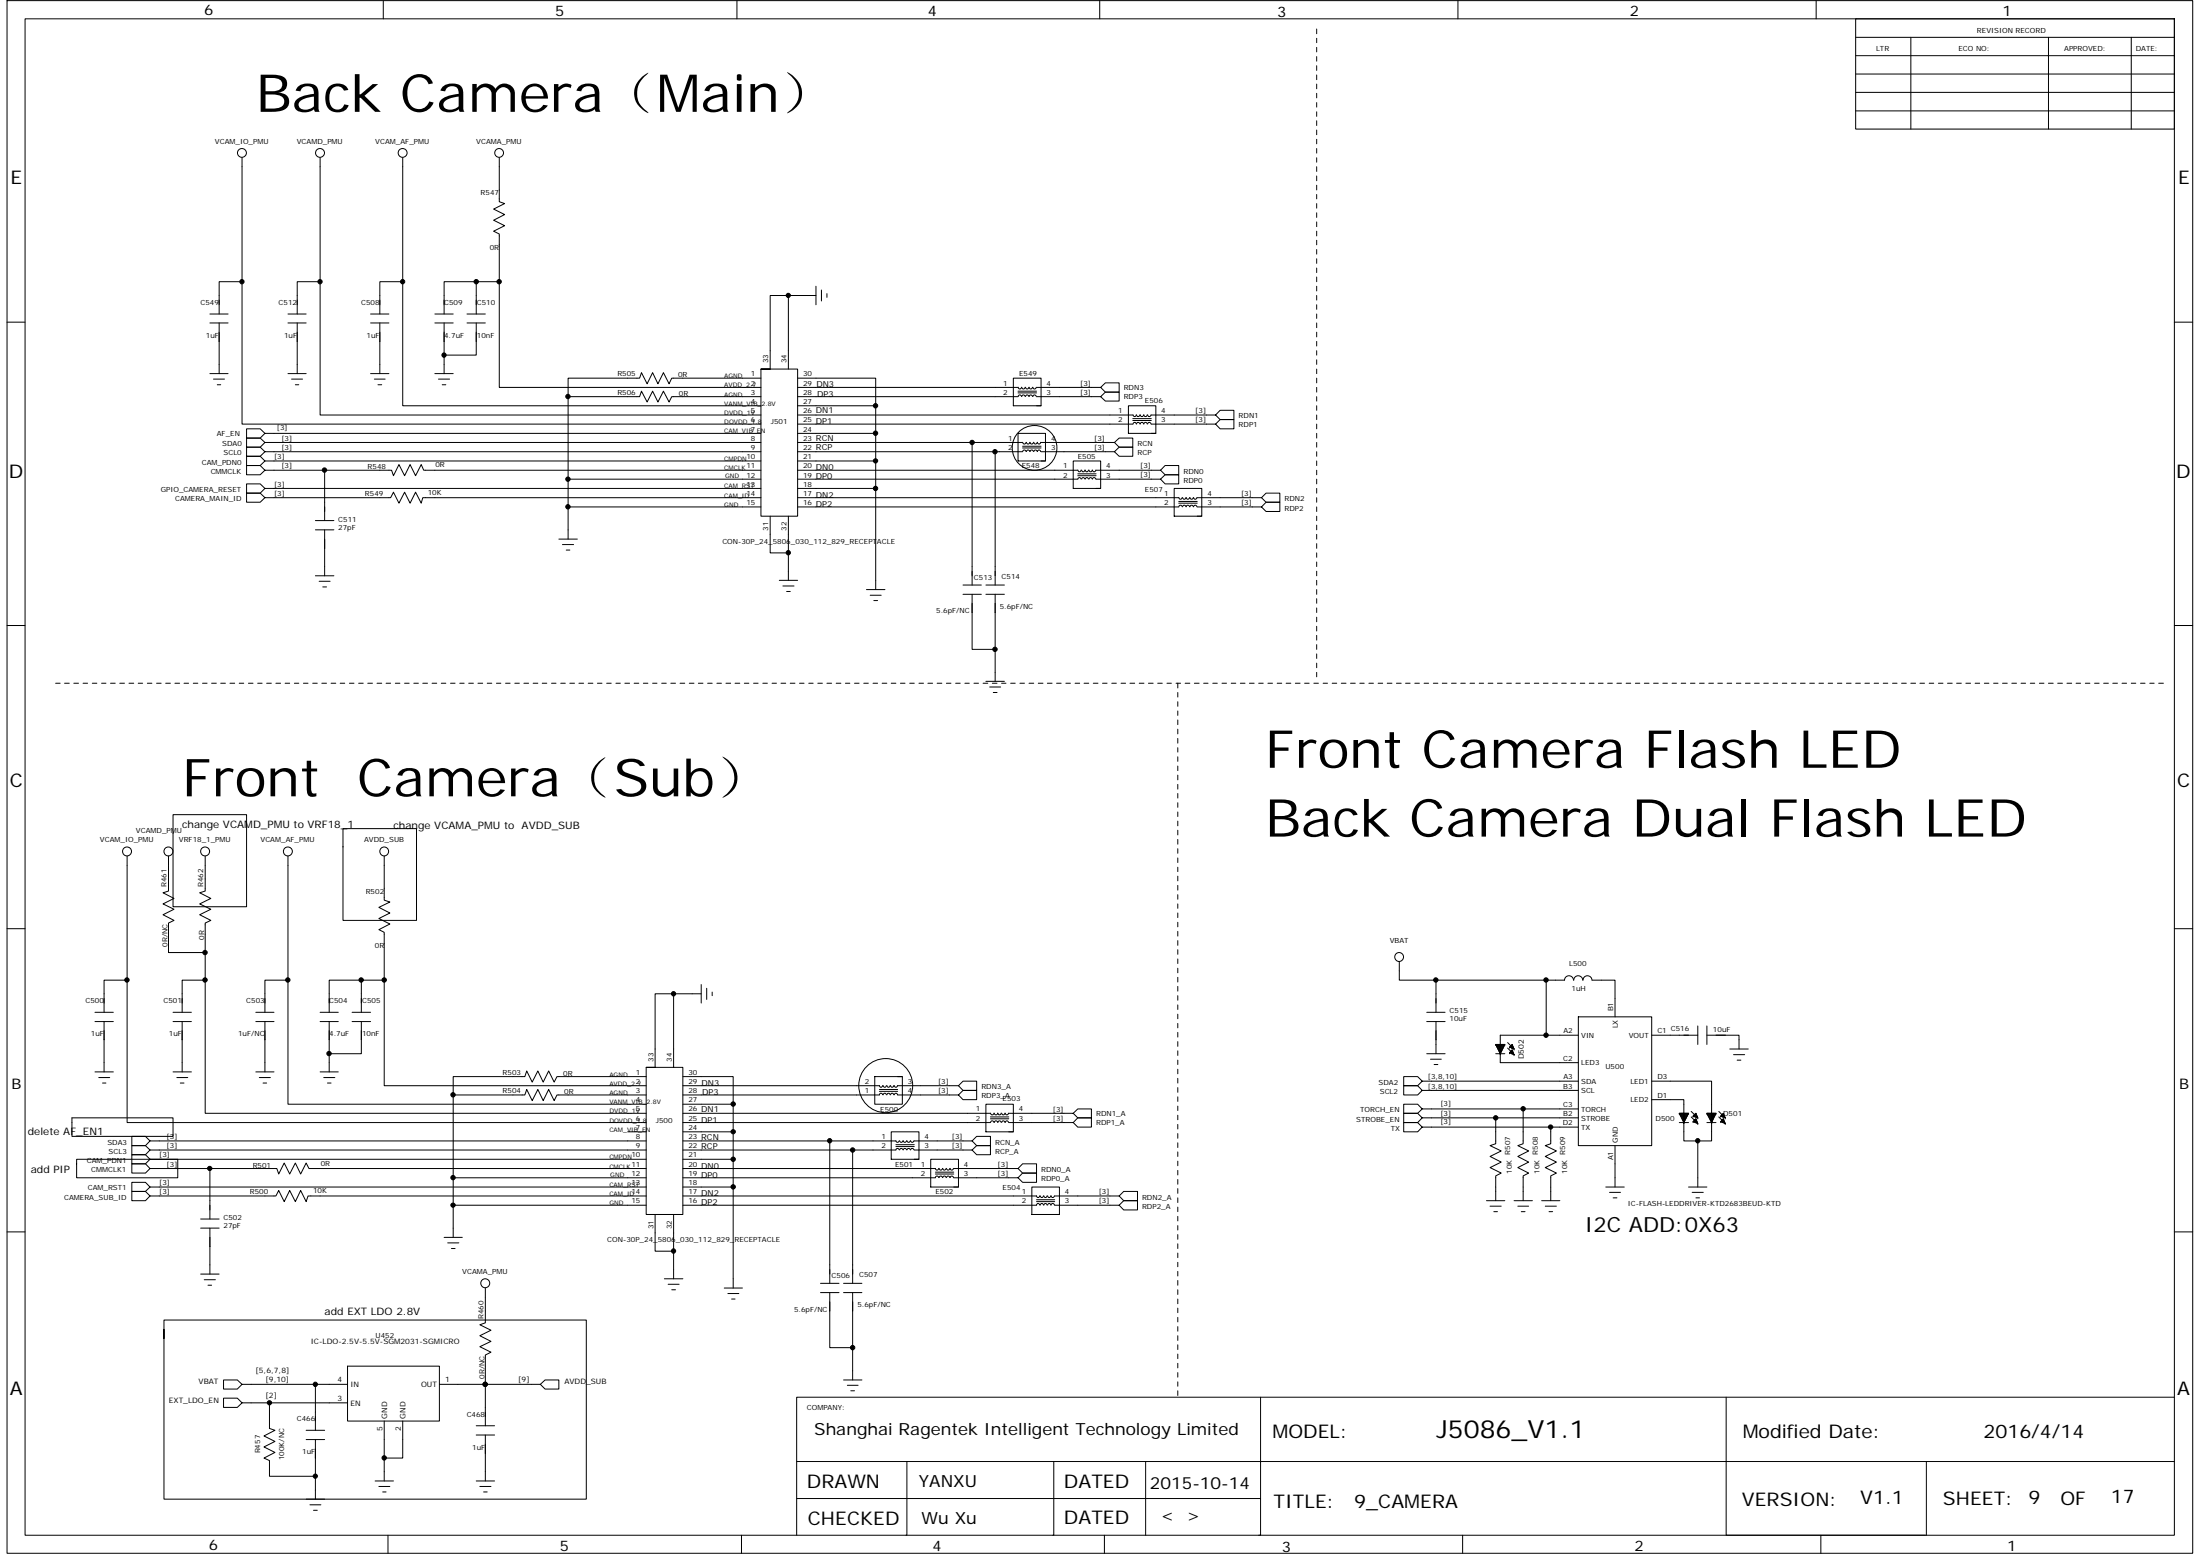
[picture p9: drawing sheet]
<svg xmlns="http://www.w3.org/2000/svg" width="297mm" height="210mm" viewBox="0 0 297 210" stroke-linecap="round" stroke-linejoin="round" font-family="sans-serif">
<g fill="none" stroke="#000" stroke-width=".14">
<path d="M.9 .1h295.2v209.5h-295.2zM3.4 2.5h290.2v204.7h-290.2zM51.7 .1v2.4M99.5 .1v2.4M148.5 .1v2.4M177.8 3.9v.7M177.8 5.2v.6M177.8 6.4v.6M177.8 7.6v.7M177.8 8.9v.6M177.8 10.1v.7M177.8 11.3v.7"/>
<path d="M177.8 12.6v.6M177.8 13.8v.7M177.8 15.1v.6M177.8 16.3v.6M177.8 17.5v.7M177.8 18.8v.6M196.8 .1v2.4M245.2 .1v2.4M250.5 2.5h43.1v14.9h-43.1zM250.5 12.5h43.1M250.5 15h43.1M250.5 10h43.1"/>
<path d="M250.5 7.5h43.1M250.5 5h43.1M258 5v12.4M276.6 5v12.4M287.8 5v12.4M32.7 21.3v16.7M43.2 21.3v16.7M54.4 38h-3.1v4.4M54.4 38v16.8h48.3M54.4 21.3v16.7M64.3 38h3.1M67.4 38v14.3h35.3"/>
<path d="M67.4 21.3v5.9l.7 .3-1.4 .7 1.4 .8-1.4 .7 1.4 .8-1.4 .7 .7 .4v6.4M106.4 39.9h-2.4v9.9h-1.3v19.9h5v-19.9h-5M106.4 39.9v9.9M106.4 39.9h3.8M110.2 38.6v2.5M110.9 39.1v1.5M111.7 39.6v.5M177.8 20v.7M177.8 21.3v.6M177.8 22.5v.6M177.8 23.7v.7M177.8 25v.6"/>
<path d="M177.8 26.2v.6M177.8 27.5v.6M177.8 28.7v.6M177.8 30v.6M177.8 31.2v.6M177.8 32.4v.6M177.8 33.7v.6M177.8 34.9v.6M177.8 36.2v.6M177.8 37.4v.6M177.8 38.6v.7M177.8 39.9v.6"/>
<path d="M.9 43.5h2.5M28.3 42.4h2.5M28.3 43.6h2.5M28.3 50.4h2.5M28.8 51.2h1.5M29.3 51.9h.5M29.6 42.4v-4.4h3.1v19.2h70M29.6 43.6v6.8M38.9 42.4h2.4M38.9 43.6h2.4M38.9 50.4h2.4M39.4 51.2h1.4"/>
<path d="M39.9 51.9h.4M40.1 42.4v-4.4h3.1v18h59.5M40.1 43.6v6.8M50 42.4h2.5M50 43.6h2.5M50 50.4h2.5M50.5 51.2h1.5M51 51.9h.5M51.3 43.6v6.8M58.7 42.4h2.5M58.7 43.6h2.5M58.7 50.4h2.5"/>
<path d="M59.2 51.2h1.5M59.7 51.9h.5M60 42.4v-4.4h4.3v4.4M60 43.6v6.8M63.1 42.4h2.4M63.1 43.6h2.4M64.3 43.6v4.3h-4.3M102.7 51h-12l-.4 .8-.7-1.5-.8 1.5-.7-1.5-.7 1.5-.8-1.5-.2 .7h-9.7v2.5M102.7 53.5h-12l-.4 .8-.7-1.5-.8 1.5-.7-1.5-.7 1.5-.8-1.5-.2 .7h-9.7v11.2M102.7 59.7h-66.9l-.7 .6h-1.8v-1.2h1.8l.7 .6M102.7 58.5h-66.9l-.7 .6h-1.8v-1.2h1.8l.7 .6M107.7 51h10.5v3.8"/>
<path d="M107.7 54.8h10.5v3.7M107.7 56h45.2M107.7 57.2h45.2M107.7 58.5h10.5M107.7 52.3h29.8M107.7 53.5h29.8M107.7 59.7h30.4M118.2 58.5v3.7h-10.5M131.3 59.7v19.3M136.8 51h3.8v3.8h-3.8zM137.5 53h2.5M137.5 52.8h2.5"/>
<path d="M137.5 58.5h3.7v3.7h-3.7zM137.5 52.3l.2 .2 .2-.2M137.5 53.5l.2-.2 .2 .2M138 52.3l.2 .2 .2-.2M138 53.5l.2-.2 .2 .2M138.1 59.7v.2h.2h.2v-.2M138.5 52.3l.2 .2 .2-.2M138.5 53.5l.2-.2 .2 .2M138.6 59.7l.1 .2h.1h.2v-.2M139 52.3l.2 .2 .2-.2M139 53.5l.2-.2 .2 .2M139.1 59.7v.2h.2h.2v-.2"/>
<path d="M139.5 52.3l.2 .2 .2-.2M139.5 53.5l.2-.2 .2 .2M139.6 59.7v.2h.2h.2v-.2M140 52.3h8.6l.6-.6h1.9v1.2h-1.9l-.6-.6M140 53.5h8.6l.6-.6h1.9v1.2h-1.9l-.6-.6M140 54.8h.6M140.1 59.7v.2h.2l.2-.2M140.6 59.7h9.9l.6 .6h1.8v-1.2h-1.8l-.6 .6M152.4 54.8h3.7v3.7h-3.7zM152.9 56.7h2.5M152.9 56.5h2.5M153 56l.2 .2 .2-.2"/>
<path d="M153 57.2l.2-.2 .2 .2M153.5 56l.2 .2 .2-.2M153.5 57.2l.2-.2 .2 .2M154 56l.2 .2 .2-.2M154 57.2l.2-.2 .2 .2M154.4 56l.3 .2 .2-.2M154.4 57.2l.3-.2 .2 .2M155 56l.2 .2 .2-.2M155 57.2l.2-.2 .2 .2M155.4 56h8.7l.6-.6h1.9v1.2h-1.9l-.6-.6M155.4 57.2h8.7l.6-.6h1.9v1.3h-1.9l-.6-.7M155.4 58.5h.7"/>
<path d="M177.8 41.1v.6M177.8 42.4v.6M177.8 43.6v.6M177.8 44.8v.7M177.8 46.1v.6M177.8 47.3v.6M177.8 48.6v.6M177.8 49.8v.6M177.8 51v.7M177.8 52.3v.6M177.8 53.5v.6M177.8 54.8v.6"/>
<path d="M177.8 56v.6M177.8 57.2v.7M177.8 58.5v.6M177.8 59.7v.6M293.6 43.5h2.5M35.8 63.5l-.7-.7h-1.8v1.3h1.8l.7-.6h8M42.6 70.3h2.5M42.6 71.5h2.5M42.6 77.7h2.5M43.1 78.4h1.5M43.6 79.2h.5M43.8 71.5v6.2"/>
<path d="M75.5 72.7h2.5M75.9 73.5h1.5M76.5 74.2h.4M76.7 64.7v3.7M102.7 63.5h-45.5l-.3-.8-.8 1.5-.7-1.5-.8 1.5-.7-1.5-.8 1.5-.2-.7h-9.1v6.8M102.7 67.2h-45.6l-.2 .7-.8-1.5-.7 1.5-.8-1.5-.7 1.5-.8-1.5-.4 .8h-16.9l-.7 .6h-1.8v-1.3h1.8l.7 .7M102.7 65.9h-66.9l-.7 .6h-1.8v-1.2h1.8l.7 .6M102.7 62.2h-66.9l-.7 .6h-1.8v-1.2h1.8l.7 .6M102.7 61h-66.9l-.7 .6h-1.8v-1.3h1.8l.7 .7M102.7 68.4h-26v4.3M102.7 64.7h-26M104 69.7v4.9h2.4"/>
<path d="M105.2 78.3h2.5M105.7 79.1h1.5M106.2 79.8h.5M106.4 69.7v4.9M106.4 74.6v3.7M107.7 67.2h51.4M107.7 68.4h51.4M107.7 63.5h37.8M107.7 64.7h37.8M107.7 65.9h10.5M107.7 61h30.4M117 79.6h2.5"/>
<path d="M118.2 62.2v17.4M130 79h2.5M133.1 79h2.5M134.4 61v18M138.1 60.5h2.5M138.1 60.2h2.5M138.1 60.9l.2-.2 .2 .2M138.6 60.9l.2-.2 .2 .2M139.1 60.9l.2-.2 .2 .2M139.6 60.9l.2-.2 .2 .2M140.1 60.9l.2-.2 .2 .2M140.6 61h9.9l.6 .6h1.8v-1.3h-1.8l-.6 .7"/>
<path d="M140.6 62.2h.6M144.9 62.2h3.7v3.7h-3.7zM145.5 64.2h2.5M145.5 63.9h2.5M145.5 63.4l.3 .3 .2-.3M145.5 64.6l.3-.1 .2 .1M146 63.4l.3 .3 .2-.3M146 64.6l.3-.1 .2 .1M146.5 63.4l.2 .3 .3-.3M146.5 64.6l.2-.1 .3 .1M147 63.4l.3 .3 .2-.3M147 64.6l.3-.1 .2 .1"/>
<path d="M147.5 63.4l.2 .3 .3-.3M147.5 64.6l.2-.1 .3 .1M148 63.5h8.7l.6 .6h1.8v-1.3h-1.8l-.6 .7M148 64.7h8.7l.6 .6h1.8v-1.2h-1.8l-.6 .6M148 65.9h.6M158.5 65.9h3.8v3.8h-3.8zM159.1 67.9h2.5M159.1 67.7h2.5M159.2 67.1l.2 .3 .2-.3M159.2 68.4l.2-.2 .2 .2M159.7 67.1l.2 .3 .2-.3M159.7 68.4l.2-.2 .2 .2"/>
<path d="M160.2 67.1l.2 .3 .2-.3M160.2 68.4l.2-.2 .2 .2M160.7 67.1l.2 .3 .2-.3M160.7 68.4l.2-.2 .2 .2M161.2 67.1l.2 .3 .2-.3M161.2 68.4l.2-.2 .2 .2M161.6 67.2h8.7l.6 .6h1.9v-1.3h-1.9l-.6 .7M161.6 68.4h8.7l.6 .6h1.9v-1.2h-1.9l-.6 .6M161.6 69.7h.7M177.8 61v.6M177.8 62.2v.6M177.8 63.5v.6"/>
<path d="M177.8 64.7v.6M177.8 65.9v.6M177.8 67.2v.6M177.8 68.4v.6M177.8 69.7v.6M177.8 70.9v.6M177.8 72.1v.6M177.8 73.4v.6M177.8 74.6v.6M177.8 75.8v.7M177.8 77.1v.6M177.8 78.3v.7"/>
<path d="M177.8 79.6v.6M.9 84.4h2.5M7.5 92.2h.6M8.7 92.2h.7M10 92.2h.6M11.2 92.2h.6M12.5 92.2h.6M13.7 92.2h.6M14.9 92.2h.7M16.2 92.2h.6M17.4 92.2h.7M18.7 92.2h.6"/>
<path d="M19.9 92.2h.6M21.1 92.2h.7M22.4 92.2h.6M23.6 92.2h.7M24.8 92.2h.7M26.1 92.2h.6M27.3 92.2h.7M28.6 92.2h.6M29.8 92.2h.6M31 92.2h.7M32.3 92.2h.6M33.5 92.2h.7"/>
<path d="M34.8 92.2h.6M36 92.2h.6M37.3 92.2h.6M38.5 92.2h.6M39.7 92.2h.6M41 92.2h.6M42.2 92.2h.6M43.5 92.2h.6M44.7 92.2h.6M45.9 92.2h.6M47.2 92.2h.6M48.4 92.2h.6"/>
<path d="M49.7 92.2h.6M50.9 92.2h.6M52.1 92.2h.6M53.4 92.2h.6M54.6 92.2h.6M55.9 92.2h.6M57.1 92.2h.6M58.3 92.2h.7M59.6 92.2h.6M60.8 92.2h.6M62.1 92.2h.6M63.3 92.2h.6"/>
<path d="M64.5 92.2h.7M65.8 92.2h.6M67 92.2h.6M68.3 92.2h.6M69.5 92.2h.6M70.7 92.2h.7M72 92.2h.6M73.2 92.2h.6M74.5 92.2h.6M75.7 92.2h.6M76.9 92.2h.7M78.2 92.2h.6"/>
<path d="M79.4 92.2h.6M80.7 92.2h.6M81.9 92.2h.6M83.2 92.2h.6M84.4 92.2h.6M85.6 92.2h.7M86.9 92.2h.6M88.1 92.2h.6M89.3 92.2h.7M90.6 92.2h.6M91.8 92.2h.7M93.1 92.2h.6"/>
<path d="M94.3 92.2h.6M95.5 92.2h.7M96.8 92.2h.6M98 92.2h.7M99.2 92.2h.7M100.5 92.2h.6M101.7 92.2h.7M103 92.2h.6M104.2 92.2h.6M105.4 92.2h.7M106.7 92.2h.6M107.9 92.2h.7"/>
<path d="M109.2 92.2h.6M110.4 92.2h.6M111.7 92.2h.6M112.9 92.2h.6M114.1 92.2h.6M115.4 92.2h.6M116.6 92.2h.6M117.5 80.3h1.5M117.9 92.2h.6M118 81h.5M119.1 92.2h.6M120.3 92.2h.7"/>
<path d="M121.6 92.2h.6M122.8 92.2h.6M124.1 92.2h.6M125.3 92.2h.6M126.5 92.2h.7M127.8 92.2h.6M129 92.2h.6M130 80.2h2.5M130.3 92.2h.6M131.3 80.2v7.4h3.1M131.5 92.2h.6M132.7 92.2h.7"/>
<path d="M133.1 80.2h2.5M133.1 91.9h2.5M133.6 92.7h1.5M134 92.2h.6M134.1 93.5h.5M134.4 80.2v11.7M135.2 92.2h.6M136.5 92.2h.6M137.7 92.2h.6M138.9 92.2h.7M140.2 92.2h.6M141.4 92.2h.6"/>
<path d="M142.7 92.2h.6M143.9 92.2h.6M145.2 92.2h.6M146.4 92.2h.6M147.6 92.2h.6M148.9 92.2h.6M150.1 92.2h.6M151.4 92.2h.6M152.6 92.2h.6M153.8 92.2h.7M155.1 92.2h.6M156.3 92.2h.6"/>
<path d="M157.6 92.2h.6M158.8 92.2h.6M159 92.2v.6M159 93.5v.6M159 94.7v.6M159 95.9v.6M159 97.2v.6M159 98.4v.6M159 99.7v.6M160 92.2h.7M161.3 92.2h.6M162.5 92.2h.6"/>
<path d="M163.7 92.2h.7M165 92.2h.6M166.2 92.2h.7M167.5 92.2h.6M168.7 92.2h.6M169.9 92.2h.7M171.2 92.2h.6M172.4 92.2h.7M173.6 92.2h.7M174.9 92.2h.6M176.1 92.2h.7M177.4 92.2h.6"/>
<path d="M177.8 80.8v.6M177.8 82v.7M177.8 83.3v.6M177.8 84.5v.7M177.8 85.7v.7M177.8 87v.6M177.8 88.2v.7M177.8 89.5v.6M177.8 90.7v.6M178.6 92.2h.6M179.9 92.2h.6M181.1 92.2h.6"/>
<path d="M182.3 92.2h.7M183.6 92.2h.6M184.8 92.2h.6M186.1 92.2h.6M187.3 92.2h.6M188.5 92.2h.7M189.8 92.2h.6M191 92.2h.6M192.3 92.2h.6M193.5 92.2h.6M194.7 92.2h.7M196 92.2h.6"/>
<path d="M197.2 92.2h.6M198.5 92.2h.6M199.7 92.2h.6M200.9 92.2h.7M202.2 92.2h.6M203.4 92.2h.7M204.7 92.2h.6M205.9 92.2h.6M207.2 92.2h.6M208.4 92.2h.6M209.6 92.2h.7M210.9 92.2h.6"/>
<path d="M212.1 92.2h.6M213.4 92.2h.6M214.6 92.2h.6M215.8 92.2h.6M217.1 92.2h.6M218.3 92.2h.6M219.6 92.2h.6M220.8 92.2h.6M222 92.2h.6M223.3 92.2h.6M224.5 92.2h.6M225.8 92.2h.6"/>
<path d="M227 92.2h.6M228.2 92.2h.7M229.5 92.2h.6M230.7 92.2h.6M231.9 92.2h.7M233.2 92.2h.6M234.4 92.2h.7M235.7 92.2h.6M236.9 92.2h.6M238.1 92.2h.7M239.4 92.2h.6M240.6 92.2h.7"/>
<path d="M241.9 92.2h.6M243.1 92.2h.6M244.3 92.2h.7M245.6 92.2h.6M246.8 92.2h.6M248.1 92.2h.6M249.3 92.2h.6M250.5 92.2h.7M251.8 92.2h.6M253 92.2h.6M254.3 92.2h.6M255.5 92.2h.6"/>
<path d="M256.7 92.2h.7M258 92.2h.6M259.2 92.2h.6M260.5 92.2h.6M261.7 92.2h.6M263 92.2h.6M264.2 92.2h.6M265.4 92.2h.7M266.7 92.2h.6M267.9 92.2h.6M269.2 92.2h.6M270.4 92.2h.6"/>
<path d="M271.6 92.2h.7M272.9 92.2h.6M274.1 92.2h.6M275.4 92.2h.6M276.6 92.2h.6M277.8 92.2h.7M279.1 92.2h.6M280.3 92.2h.6M281.6 92.2h.6M282.8 92.2h.6M284 92.2h.7M285.3 92.2h.6"/>
<path d="M286.5 92.2h.6M287.8 92.2h.6M289 92.2h.6M290.3 92.2h.5M291.5 92.2h.6M293.6 84.4h2.5M17.2 115.5v16.8M22.8 115.5v4.7l-.8 .3 1.5 .7-1.5 .8 1.5 .7-1.5 .7 1.5 .8-.7 .4v3.9h4.9v-3.9l.8-.4-1.5-.8 1.5-.7-1.5-.7 1.5-.8-1.5-.7 .7-.3v-4.7M23.4 109.9h9.9v12.5h-9.9zM38.9 115.5v16.8M46.3 111.8h9.9v12.4h-9.9zM51.9 115.5v6l.7 .2-1.4 .7 1.4 .8-1.4 .8 1.4 .7-1.4 .8 .7 .3v6.5"/>
<path d="M159 100.9v.6M159 102.1v.6M159 103.4v.6M159 104.6v.6M159 105.9v.6M159 107.1v.6M159 108.3v.6M159 109.6v.6M159 110.8v.6M159 112v.7M159 113.3v.6M159 114.5v.6"/>
<path d="M159 115.8v.6M159 117v.6M159 118.2v.7M159 119.5v.6M.9 125.3h2.5M12.8 136.6h2.5M12.8 137.9h2.5M14.1 136.6v-4.3h3.1v19.2h70M14.1 137.9v6.8M23.4 136.6h2.4M23.4 137.9h2.4M24.6 137.9v6.8"/>
<path d="M27.7 132.3h-3.1v4.3M27.7 132.3v17.9h59.5M27.7 128.5v3.8M34.5 136.6h2.5M34.5 137.9h2.5M35.8 137.9v6.8M38.9 132.3h-3.1v4.3M38.9 132.3v16.7h48.3M43.2 136.6h2.5M43.2 137.9h2.5M44.4 137.9v6.8M47.5 136.6h2.5"/>
<path d="M47.5 137.9h2.5M48.8 132.3h3.1M48.8 132.3v4.3M48.8 137.9v4.3h-4.4M48.8 132.3h-4.4v4.3M51.9 132.3v14.2h35.3M90.9 134.1h-2.4v9.9h-1.3v19.9h5v-19.9h-5M90.9 134.1v9.9M90.9 134.1h3.8M94.7 132.9v2.5M95.4 133.4v1.5M96.2 133.9v.5"/>
<path d="M159 120.7v.6M159 122v.6M159 123.2v.6M159 124.5v.6M159 125.7v.6M159 126.9v.7M159 128.2v.6M159 129.4v.6M159 130.7v.6M159 131.9v.6M159 133.1v.7M159 134.4v.6"/>
<path d="M159 135.6v.6M159 136.9v.6M159 138.1v.6M159 139.3v.7M188.9 129.8v2.5h5M192.6 136.6h2.5M192.6 137.9h2.5M193.9 137.9v4.3M208.8 132.3v7.4M208.8 132.3h-14.9v4.3M208.8 132.3h2.4a.6 .6 0 0 1 .6-.6 .6 .6 0 0 1 .6 .6M212.5 132.3a.6 .6 0 0 1 .6-.6 .6 .6 0 0 1 .6 .6"/>
<path d="M213.1 139.7h-10.5v3.7h10.5M213.1 137.2h9.9v17.4h-9.9zM213.7 132.3a.6 .6 0 0 1 .6-.6 .6 .6 0 0 1 .6 .6M215 132.3h3.1v4.9M223 139.7h6.2M229.2 138.5v2.4M230.5 139.7h4.3v1.9M230.5 138.5v2.4M293.6 125.3h2.5M9.7 150.9h13.7v2.5h-13.7zM10.3 156.4h13.7v2.5h-13.7zM12.8 144.7h2.5"/>
<path d="M13.3 145.4h1.5M13.8 146.2h.5M20.3 154l-.7-.6h-1.8v1.2h1.8l.7-.6h66.9M20.3 155.2l-.7-.6h-1.8v1.2h1.8l.7-.6h66.9M20.3 156.4l-.7-.6h-1.8v1.3h1.8l.7-.7h66.9M23.4 144.7h2.4M23.9 145.4h1.5M24.3 146.2h.5M28.3 157.7h-8l-.7 .6h-1.8v-1.2h1.8l.7 .6M34.5 144.7h2.5M35 145.4h1.5M35.5 146.2h.5"/>
<path d="M43.2 144.7h2.5M43.7 145.4h1.5M44.2 146.2h.5M61.2 158.9h26M61.2 158.9v3.7M84.7 152.7h2.5M87.2 157.7h-45.5l-.4-.7-.7 1.4-.7-1.4-.8 1.4-.7-1.4-.8 1.4-.2-.7h-9.1v6.8M87.2 145.3h-12l-.4 .7-.7-1.5-.8 1.5-.7-1.5-.7 1.5-.8-1.5-.2 .8h-9.7v2.5M87.2 147.8h-12l-.4 .7-.7-1.5-.8 1.5-.7-1.5-.7 1.5-.8-1.5-.2 .8h-9.7v11.1M92.2 145.3h6.8v3.7M92.2 149h6.8v3.7M92.2 147.8h26.5"/>
<path d="M92.2 146.5h26.5M99 152.7h-6.8M99 156.4v17.4M99 152.7v3.7h-6.8M112 154v19.2M115.1 155.2v18M118.1 145.3h3.7v3.7h-3.7zM118.7 146.5l.3 .2 .2-.2M118.7 147h2.5M118.7 147.3h2.5M118.7 147.7l.3-.2 .2 .2M119.2 146.5l.3 .2 .2-.2"/>
<path d="M119.2 147.7l.3-.2 .2 .2M119.8 146.5l.2 .2 .2-.2M119.8 147.7l.2-.2 .2 .2M120.2 146.5l.3 .2 .2-.2M120.2 147.7l.3-.2 .2 .2M120.3 152.7h3.8v3.7h-3.8zM120.8 146.5l.2 .2 .2-.2M120.8 147.7l.2-.2 .2 .2M121 155.2h-28.8M121 154.7h2.4M121 154.5h2.4M121 155.2l.2-.2 .2 .2"/>
<path d="M121.2 146.5h8.2l.6-.6h1.9v1.3h-1.9l-.6-.7M121.2 147.8h8.2l.6-.6h1.9v1.2h-1.9l-.6-.6M121.2 145.3h.6M121.4 153.9l-.2 .3-.2-.3-28.8 .1M121.5 153.9l.2 .3 .2-.3M121.5 155.2l.2-.2 .2 .2M122 153.9l.2 .3 .2-.3M122 155.2l.2-.2 .2 .2M122.5 153.9l.2 .3 .2-.3M122.5 155.2l.2-.2 .2 .2M123 153.9l.2 .3 .2-.3M123 155.2l.2-.2 .2 .2"/>
<path d="M123.4 154h7.9l.6 .6h1.8v-1.2h-1.8l-.6 .6M123.4 155.2h7.9l.6 .6h1.8v-1.2h-1.8l-.6 .6M123.4 156.4h.7M125.7 156.4h3.7v3.8h-3.7zM126.3 157.7l.2 .2 .2-.2M126.3 158.4h2.5M126.3 158.2h2.5M126.3 157.7h-34.1M126.3 158.9h-34.1M126.3 158.9l.2-.2 .2 .2M126.8 157.7l.2 .2 .3-.2M126.8 158.9l.2-.2 .3 .2"/>
<path d="M127.3 157.7l.2 .2 .2-.2M127.3 158.9l.2-.2 .2 .2M127.8 157.7l.2 .2 .2-.2M127.8 158.9l.2-.2 .2 .2M128.3 157.7l.2 .2 .2-.2M128.3 158.9l.2-.2 .2 .2M128.8 157.7h8.7l.6 .6h1.9v-1.2h-1.9l-.6 .6M128.8 158.9h8.7l.6 .7h1.9v-1.3h-1.9l-.6 .6M133.1 149h3.7v3.7h-3.7zM133.7 151.5h-41.5M133.7 151h2.5M133.7 150.7h2.5"/>
<path d="M133.7 150.2h-41.5M133.7 150.2l.1 .2 .2 .1 .1-.1 .1-.2M133.7 151.5l.3-.2 .2 .2M134.3 150.2v.2l.2 .1 .1-.1 .1-.2M134.3 151.5l.2-.2 .2 .2M134.7 150.2l.1 .2 .2 .1 .2-.3M134.7 151.5l.3-.2 .2 .2M135.3 150.2v.2l.2 .1 .2-.3M135.3 151.5l.2-.2 .2 .2M135.7 150.2l.1 .2 .2 .1 .2-.3M135.7 151.5l.3-.2 .2 .2M136.2 150.2h8.7l.6-.6h1.9v1.3h-1.9l-.6-.7"/>
<path d="M136.2 151.5h8.7l.6-.6h1.9v1.2h-1.9l-.6-.6M136.2 152.7h.6M159 140.6v.6M159 141.8v.6M159 143.1v.6M159 144.3v.6M159 145.5v.7M159 146.8v.6M159 148v.6M159 149.3v.6M159 150.5v.6M159 151.7v.7"/>
<path d="M159 153v.6M159 154.2v.7M159 155.4v.7M159 156.7v.6M159 157.9v.7M159 159.2v.6M192 150.9l-.6-.7h-1.9v1.3h1.9l.6-.6h9.9v3.4l-.7 .3 1.5 .7-1.5 .8 1.5 .7-1.5 .8 1.5 .7-.8 .4v3.3M192 149.6l-.6-.6h-1.9v1.2h1.9l.6-.6h13.7v4.7l-.8 .3 1.5 .7-1.5 .8 1.5 .7-1.5 .8 1.5 .7-.7 .4v3.3M192.6 142.2h2.5M193.1 142.9h1.5M193.6 143.7h.5M201.9 150.9h11.2"/>
<path d="M201.9 142.2h1.3M201.9 140.9h.7v1.3zM201.9 140.9h.1M201.9 140.9h1.3M202 141.1h1.1M202.1 140.9v.3h.9v-.3M202.1 141.3h.9M202.2 140.9v.5h.7v-.5M202.2 141.6h.7M202.3 140.9v.8h.5v-.8M202.4 141.8h.4M202.4 140.9v1h.3v-1"/>
<path d="M202.5 142.1h.1M202.6 142.2h.1M202.6 140.9v1.3l.6-1.3h-.6v1.3M203.2 140.9h.1M203.6 140.7l.8 .9-.2-.7-.4 .4 .6 .3M203.6 141.4l.8 .9-.2-.6-.4 .4 .6 .2M203.8 141.3h.1M203.8 141.3h.5M203.8 142.1h.1M203.8 142.1h.5M204.1 142.2h.3M204.2 140.9v.6"/>
<path d="M204.2 140.9h.1M204.2 141.7v.5M204.2 141.7h.1M204.2 141.1h-.1v.3h.3M204.2 141.8h-.1v.4M204.3 141.2h-.4v.2M204.3 141.9h-.4v.2M204.3 141.3v.2M204.3 142v.3M204.4 141.6h.1M204.4 142.3h.1M205.7 149.6h7.4"/>
<path d="M209.4 152.1v2.2l-.8 .3 1.5 .7-1.5 .8 1.5 .7-1.5 .8 1.5 .7-.7 .4v3.3M213.1 145.9h-21.1l-.6 .6h-1.9v-1.2h1.9l.6 .6M213.1 147.2h-21.1l-.6 .6h-1.9v-1.3h1.9l.6 .7M213.1 152.1h-21.1l-.6 .6h-1.9v-1.2h1.9l.6 .6M218.1 154.6v5.6M223 145.9h8.1v8.1h-3.8v-5.6h-4.3M226.7 151.5h1.3M226.7 150.2h.6v1.3zM226.7 150.2h.1M226.7 150.2h1.3M226.8 150.4h1.1M226.9 150.2v.3h1v-.3"/>
<path d="M226.9 150.6h.9M227 150.2v.5h.7v-.5M227.1 150.9h.6M227.1 150.2v.8h.5v-.8M227.2 151.1h.4M227.2 150.2v1h.3v-1M227.3 151.4h.1M227.3 151.5h.1M227.3 150.2v1.3l.7-1.3h-.7v1.3M228 150.2h.1M228.3 150l.9 .9-.2-.7-.4 .4 .6 .3M228.3 150.7l.9 .9-.2-.6-.4 .4 .6 .2"/>
<path d="M228.6 150.6h.1M228.6 150.6h.5M228.6 151.4h.1M228.6 151.4h.5M228.7 150.5v.2M228.7 150.5h.4M228.9 150.3v.4h.3M228.9 150.4h.1M228.9 151.1v.4M228.9 151.1h.1M228.9 151.5h.3M229 150.2v.5"/>
<path d="M229 150.2h.1M229 151v.5M229 151h.1M229.1 151.2h-.4v.2M229.1 150.6v.2M229.1 151.3v.3M229.2 150.9h.1M229.2 151.6h.1M229.2 154v6.2M230.5 151.5h1.2M230.5 150.2h.6v1.3zM230.5 150.2h.1"/>
<path d="M230.5 150.2h1.2M230.5 150.4h1.1M230.6 150.2v.3h1v-.3M230.6 150.6h.9M230.7 150.2v.5h.7v-.5M230.8 150.9h.6M230.8 150.2v.8h.5v-.8M230.9 151.1h.4M231 150.2v1h.2v-1M231 151.4h.2M231.1 151.5h.1M231.1 150.2v1.3l.6-1.3h-.6v1.3"/>
<path d="M231.7 150.2h.1M232.1 150l.8 .9-.2-.7-.4 .4 .6 .3M232.1 150.7l.8 .9-.2-.6-.4 .4 .6 .2M232.3 150.6h.1M232.3 150.6h.5M232.3 151.4h.1M232.3 151.4h.5M232.4 150.5v.2M232.4 150.5h.4M232.6 150.3v.4h.3M232.6 150.4h.1M232.6 151.1v.4"/>
<path d="M232.6 151.1h.1M232.6 151.5h.3M232.7 150.2v.5M232.7 150.2h.1M232.7 151v.5M232.7 151h.1M232.8 151.2h-.4v.2M232.8 150.6v.2M232.8 151.3v.3M232.9 150.9h.1M232.9 151.6h.1M233.5 141.6h2.5"/>
<path d="M234.1 142.3h1.5M234.5 143.1h.6M.9 166.2h2.5M20.3 160.2l-.7-.6h-1.8v1.2h1.8l.7-.6h66.9M20.3 161.4l-.7-.6h-1.8v1.2h1.8l.7-.6h17l.3-.7 .8 1.5 .7-1.5 .8 1.5 .7-1.5 .7 1.5 .3-.8h45.6M22.1 179.4v22.9h57.1v-24.2h-57.1v2.5M27.1 164.5h2.5M27.1 165.7h2.5M27.1 171.9h2.5M27.6 172.7h1.5M28.1 173.4h.5M28.3 165.7v6.2"/>
<path d="M60 167h2.4M60.4 167.7h1.6M61 168.5h.4M65.5 173.8v4.7l-.7 .3 1.5 .7-1.5 .8 1.5 .7-1.5 .7 1.5 .8-.8 .4v9.5M87.2 162.6h-26v4.4M88.5 163.9v4.9h2.4M89.7 172.6h2.5M90.2 173.3h1.5M90.7 174.1h.5M90.9 163.9v8.7M97.8 173.8h2.4M98.3 174.6h1.5"/>
<path d="M98.8 175.3h.4M99 160.2h-6.8M110.8 173.2h2.5M110.8 174.4h2.5M112 174.4v7.5h3.1M113.9 173.2h2.5M113.9 174.4h2.5M115.1 174.4v11.8M128.8 160.2h.6M139.3 160.2h3.7v3.7h-3.7zM140 162.2h2.4M140 161.9h2.4"/>
<path d="M140.4 161.4l-.2 .2-.2-.2h-47.8M140.4 162.6l-.2-.2-.2 .2h-47.8M140.5 161.4l.2 .2 .2-.2M140.5 162.6l.2-.2 .2 .2M140.9 161.4l.3 .2 .2-.2M140.9 162.6l.3-.2 .2 .2M141.5 161.4l.2 .2 .2-.2M141.5 162.6l.2-.2 .2 .2M141.9 161.4l.2 .2 .3-.2M141.9 162.6l.2-.2 .3 .2M142.4 161.4h8.7l.6 .6h1.9v-1.2h-1.9l-.6 .6M142.4 162.6h8.7l.6 .7h1.9v-1.3h-1.9l-.6 .6"/>
<path d="M142.4 163.9h.6M159 160.4v.6M159 161.6v.7M159 162.9v.6M159 164.1v.7M159 165.4v.6M159 166.6v.6M159 167.9v.6M159 169.1v.6M159 170.3v.6M159 171.6v.6M159 172.8v.6"/>
<path d="M159 174.1v.6M159 175.3v.6M159 176.5v.6M159 177.8v.6M159 179v.6M200.7 162h2.5M201.2 162.8h1.5M201.7 163.5h.5M204.4 162h2.5M204.9 162.8h1.5M205.4 163.5h.5M208.1 162h2.5"/>
<path d="M208.6 162.8h1.5M209.1 163.5h.5M216.8 160.2h2.5M217.3 160.9h1.5M217.8 161.6h.5M228 160.2h2.5M228.5 160.9h1.5M229 161.6h.5M293.6 166.2h2.5M32.7 186.8l-.7-.6h-1.8v1.3h1.8l.7-.7h14.2M32.7 189.3l-.7-.6h-1.8v1.2h1.8l.7-.6h14.2M36.4 189.3v3.5l.7 .2-1.5 .8 1.5 .7-1.5 .8 1.5 .7-1.5 .8 .8 .3v2.1h6.2"/>
<path d="M41.3 193h2.5M41.3 194.3h2.5M42.6 194.3v8M42.6 186.8v6.2M46.9 184.4h12.4v7.4h-12.4zM50.6 199.9h2.5M51.9 191.8v5h2.5v-5M51.9 196.8v3.1M64.3 192.4h2.5M64.3 193.7h2.5M64.3 199.9h2.5M65.5 193.7v6.2"/>
<path d="M65.5 186.8h.1M73 186.8l.6-.6h1.9v1.3h-1.9l-.6-.7h-13.7M107.6 197.2h186M113.9 186.2h2.5M114.4 186.9h1.5M114.9 187.7h.5M122.4 197.2v10h-.1M142.3 197.2v10h-.1M154.7 197.2v10M159 180.3v.6M159 181.5v.6M159 182.7v.6"/>
<path d="M159 184v.6M159 185.2v.6M159 186.5v.6M159 187.7v.6M170.2 188.6v18.6h-.3M233.1 188.6v18.6h26.9M260.1 197.2v10M293.6 188.6h-186v18.6M41.3 202.3h2.5M41.8 203.1h1.5M42.3 203.8h.5M51.2 200.6h1.4"/>
<path d="M51.7 201.3h.4M52.4 207.2v2.4M64.8 200.6h1.5M65.3 201.3h.5M100.1 207.2v2.4M107.6 202.2h62.6M149.1 207.2v2.4M197.5 207.2v2.4M245.8 207.2v2.4"/>
<circle cx="32.7" cy="20.6" r=".6"/>
<circle cx="43.2" cy="20.6" r=".6"/>
<circle cx="54.4" cy="20.6" r=".6"/>
<circle cx="67.4" cy="20.6" r=".59"/>
<circle cx="139.7" cy="60.4" r="3"/>
<circle cx="17.1" cy="114.9" r=".61"/>
<circle cx="22.7" cy="114.9" r=".61"/>
<circle cx="27.7" cy="114.9" r=".61"/>
<circle cx="38.9" cy="114.9" r=".61"/>
<circle cx="51.9" cy="114.9" r=".6"/>
<circle cx="188.9" cy="129.1" r=".6"/>
<circle cx="119.6" cy="146.5" r="3.6"/>
<circle cx="65.5" cy="173.2" r=".61"/>
</g>
<g fill="#000" stroke="#000" stroke-width=".14">
<circle cx="32.7" cy="38" r=".29"/>
<circle cx="43.2" cy="38" r=".29"/>
<circle cx="54.4" cy="38" r=".29"/>
<circle cx="64.3" cy="38" r=".3"/>
<circle cx="67.4" cy="38" r=".3"/>
<circle cx="106.4" cy="39.9" r=".29"/>
<circle cx="59.9" cy="47.9" r=".29"/>
<circle cx="76.7" cy="53.5" r=".3"/>
<circle cx="118.2" cy="54.8" r=".3"/>
<circle cx="118.2" cy="58.5" r=".3"/>
<circle cx="131.3" cy="59.7" r=".3"/>
<circle cx="43.8" cy="63.4" r=".3"/>
<circle cx="76.7" cy="64.7" r=".3"/>
<circle cx="76.7" cy="68.4" r=".3"/>
<circle cx="106.4" cy="74.6" r=".29"/>
<circle cx="118.2" cy="65.9" r=".3"/>
<circle cx="118.2" cy="62.2" r=".29"/>
<circle cx="134.3" cy="61" r=".3"/>
<circle cx="134.3" cy="87.6" r=".3"/>
<circle cx="17.1" cy="132.2" r=".3"/>
<circle cx="27.7" cy="132.2" r=".3"/>
<circle cx="27.7" cy="128.5" r=".3"/>
<circle cx="38.9" cy="132.2" r=".3"/>
<circle cx="48.8" cy="132.2" r=".3"/>
<circle cx="51.9" cy="132.2" r=".3"/>
<circle cx="90.9" cy="134.1" r=".29"/>
<circle cx="193.9" cy="132.2" r=".3"/>
<circle cx="208.7" cy="132.2" r=".3"/>
<circle cx="208.7" cy="139.7" r=".3"/>
<circle cx="28.3" cy="157.7" r=".29"/>
<circle cx="44.4" cy="142.2" r=".3"/>
<circle cx="61.2" cy="147.7" r=".3"/>
<circle cx="61.2" cy="158.9" r=".3"/>
<circle cx="99" cy="156.4" r=".3"/>
<circle cx="99" cy="149" r=".3"/>
<circle cx="99" cy="152.7" r=".29"/>
<circle cx="112" cy="153.9" r=".29"/>
<circle cx="115.1" cy="155.2" r=".3"/>
<circle cx="201.9" cy="150.9" r=".3"/>
<circle cx="205.7" cy="149.6" r=".3"/>
<circle cx="209.4" cy="152.1" r=".29"/>
<circle cx="229.2" cy="153.9" r=".29"/>
<circle cx="61.2" cy="162.6" r=".29"/>
<circle cx="90.9" cy="168.8" r=".29"/>
<circle cx="99" cy="160.2" r=".3"/>
<circle cx="36.4" cy="189.3" r=".29"/>
<circle cx="42.6" cy="186.8" r=".29"/>
<circle cx="42.6" cy="199.2" r=".29"/>
<circle cx="51.9" cy="196.7" r=".3"/>
<circle cx="65.5" cy="186.8" r=".3"/>
<circle cx="115.1" cy="181.9" r=".3"/>
</g>
<g font-size="7.1">
<text x="34.5" y="15.1">Back Camera（Main）</text>
<text x="24.6" y="107.5">Front</text>
<text x="48.2" y="107.5">Camera（Sub）</text>
<text x="170.8" y="103.6">Front Camera Flash LED</text>
<text x="170.8" y="112.9">Back Camera Dual Flash LED</text>
</g>
<text font-size="3.4" x="193.9" y="194.1">J5086_V1.1</text>
<text font-size="2.8" x="214" y="166.2">I2C ADD:0X63</text>
<g font-size="2.5">
<text x="1.4" y="24.9">E</text>
<text x="294.1" y="24.9">E</text>
<text x="1.2" y="64.5">D</text>
<text x="293.8" y="64.5">D</text>
<text x="1.3" y="106.2">C</text>
<text x="294" y="106.2">C</text>
<text x="1.3" y="188.3">A</text>
<text x="294" y="188.3">A</text>
<text x="171.8" y="194">MODEL:</text>
<text x="235.3" y="194">Modified Date:</text>
<text x="267.8" y="194">2016/4/14</text>
<text x="108.9" y="200.9">DRAWN</text>
<text x="143.7" y="200.9">DATED</text>
<text x="171.9" y="203.6">TITLE:</text>
<text x="182.9" y="203.6">9_CAMERA</text>
<text x="235.2" y="203.2">VERSION:</text>
<text x="251.2" y="202.9">V1.1</text>
<text x="262.3" y="203.1">SHEET:</text>
<text x="273.9" y="202.9">9</text>
<text x="278.2" y="203.1">OF</text>
<text x="285" y="202.8">17</text>
<text x="109.1" y="205.8">CHECKED</text>
<text x="143.7" y="205.7">DATED</text>
</g>
<g font-size="2.3">
<text x="109.9" y="193.6">Shanghai Ragentek Intelligent Technology Limited</text>
<text x="124.1" y="200.7">YANXU</text>
<text x="155.2" y="200.9">2015-10-14</text>
<text x="124.4" y="205.7">Wu Xu</text>
<text x="156.7" y="205.3">&lt;</text>
<text x="160.2" y="205.3">&gt;</text>
</g>
<g font-size="2">
<text x="27.6" y="2.1">6</text>
<text x="74.9" y="2.2">5</text>
<text x="125.3" y="2.2">4</text>
<text x="172.4" y="2.3">3</text>
<text x="220" y="2.2">2</text>
<text x="270.4" y="2.2">1</text>
<text x="1.6" y="146.9">B</text>
<text x="294.2" y="146.9">B</text>
<text x="28.2" y="209.1">6</text>
<text x="75.6" y="209.3">5</text>
<text x="125.9" y="209.3">4</text>
<text x="173.1" y="209.4">3</text>
<text x="220.7" y="209.3">2</text>
<text x="271" y="209.3">1</text>
</g>
<g font-size="1.4">
<text x="24.6" y="111.7">change VCAMD_PMU to VRF18_1</text>
<text x="53.1" y="111.9">change VCAMA_PMU to</text>
<text x="70.4" y="111.9">AVDD_SUB</text>
<text x="3.8" y="153.2">delete AF_EN1</text>
<text x="4.1" y="158.3">add PIP</text>
<text x="43.8" y="177.5">add EXT LDO 2.8V</text>
</g>
<g font-size="1.1">
<text x="110.2" y="52.3">DN3</text>
<text x="110.3" y="53.5">DP3</text>
<text x="110.2" y="57.2">DP1</text>
<text x="110.2" y="55.8">DN1</text>
<text x="110.2" y="59.5">RCN</text>
<text x="110.2" y="60.8">RCP</text>
<text x="110.2" y="64.7">DP0</text>
<text x="110.2" y="63.5">DN0</text>
<text x="110.2" y="68.4">DP2</text>
<text x="110.2" y="67.2">DN2</text>
<text x="94.7" y="146.5">DN3</text>
<text x="94.8" y="147.8">DP3</text>
<text x="94.7" y="151.5">DP1</text>
<text x="94.7" y="150.1">DN1</text>
<text x="94.7" y="153.8">RCN</text>
<text x="94.7" y="155">RCP</text>
<text x="94.7" y="161.4">DN2</text>
<text x="94.7" y="158.9">DP0</text>
<text x="94.7" y="157.7">DN0</text>
<text x="94.7" y="162.6">DP2</text>
</g>
<g font-size="1">
<text x="266.9" y="4.4">REVISION RECORD</text>
<text x="253.3" y="6.9">LTR</text>
<text x="264.4" y="6.9">ECO NO:</text>
<text x="278.7" y="6.9">APPROVED:</text>
<text x="288.4" y="6.9">DATE:</text>
<text x="29" y="19.4">VCAM_IO_PMU</text>
<text x="40.1" y="19.4">VCAMD_PMU</text>
<text x="50.7" y="19.4">VCAM_AF_PMU</text>
<text x="64.3" y="19.4">VCAMA_PMU</text>
<text x="64.9" y="26.4">R547</text>
<text x="66.1" y="33.7">0R</text>
<text x="27.1" y="41.1">C549</text>
<text x="37.6" y="41.1">C512</text>
<text x="48.8" y="41.1">C508</text>
<text x="60" y="41.1">C509</text>
<text x="64.4" y="41.1">C510</text>
<text x="27.8" y="45.6">1uF</text>
<text x="38.4" y="45.6">1uF</text>
<text x="49.5" y="45.6">1uF</text>
<text x="60" y="45.6">4.7uF</text>
<text x="64.4" y="45.6">10nF</text>
<text x="83.4" y="50.8">R505</text>
<text x="83.4" y="53.3">R506</text>
<text x="91.5" y="50.9">0R</text>
<text x="91.7" y="53.4">0R</text>
<text x="101.4" y="50.8">1</text>
<text x="101.4" y="52">2</text>
<text x="101.4" y="53.3">3</text>
<text x="103.7" y="49" transform="rotate(-90 103.7 49)">33</text>
<text x="106.2" y="49" transform="rotate(-90 106.2 49)">34</text>
<text x="108.4" y="53.3">28</text>
<text x="108.4" y="52">29</text>
<text x="108.4" y="50.8">30</text>
<text x="135.5" y="52">1</text>
<text x="135.5" y="53.3">2</text>
<text x="137.6" y="50.8">E549</text>
<text x="141.3" y="52">4</text>
<text x="141.3" y="53.3">3</text>
<text x="145.9" y="52">[3]</text>
<text x="145.9" y="53.3">[3]</text>
<text x="151.7" y="52.7">RDN3</text>
<text x="151.7" y="53.9">RDP3</text>
<text x="29.3" y="58.9">AF_EN</text>
<text x="37.4" y="58">[3]</text>
<text x="38" y="59.5">[3]</text>
<text x="101.4" y="54.5">4</text>
<text x="101.4" y="55.8">5</text>
<text x="101.4" y="57">6</text>
<text x="101.4" y="58.3">7</text>
<text x="101.4" y="59.5">8</text>
<text x="104.1" y="57.2">J501</text>
<text x="108.4" y="59.5">23</text>
<text x="108.4" y="58.3">24</text>
<text x="108.4" y="57">25</text>
<text x="108.4" y="55.8">26</text>
<text x="108.4" y="54.5">27</text>
<text x="136.1" y="59.5">1</text>
<text x="141.9" y="59.5">4</text>
<text x="147.7" y="59.5">[3]</text>
<text x="151" y="55.8">1</text>
<text x="151" y="57">2</text>
<text x="154.6" y="54.4">E506</text>
<text x="156.8" y="55.8">4</text>
<text x="156.8" y="57">3</text>
<text x="161.4" y="55.8">[3]</text>
<text x="161.4" y="57">[3]</text>
<text x="167.2" y="56.4">RDN1</text>
<text x="167.2" y="57.6">RDP1</text>
<text x="27.2" y="62.7">CAM_PDN0</text>
<text x="28.4" y="63.9">CMMCLK</text>
<text x="30" y="60.2">SDA0</text>
<text x="30.2" y="61.4">SCL0</text>
<text x="37" y="65.7">[3]</text>
<text x="37" y="62">[3]</text>
<text x="38" y="63.2">[3]</text>
<text x="38" y="60.7">[3]</text>
<text x="49.6" y="63.3">R548</text>
<text x="58.8" y="63.1">0R</text>
<text x="100.8" y="62">10</text>
<text x="100.8" y="63.2">11</text>
<text x="100.8" y="64.5">12</text>
<text x="100.8" y="65.7">13</text>
<text x="101.4" y="60.7">9</text>
<text x="108.4" y="65.7">18</text>
<text x="108.4" y="64.5">19</text>
<text x="108.4" y="63.2">20</text>
<text x="108.4" y="62">21</text>
<text x="108.4" y="60.7">22</text>
<text x="136.1" y="60.7">2</text>
<text x="138" y="63.2">E548</text>
<text x="141.9" y="60.7">3</text>
<text x="143.5" y="63.2">1</text>
<text x="143.5" y="64.5">2</text>
<text x="145.5" y="62">E505</text>
<text x="147.7" y="60.7">[3]</text>
<text x="149.4" y="63.2">4</text>
<text x="149.4" y="64.5">3</text>
<text x="153.6" y="60.2">RCN</text>
<text x="153.6" y="61.4">RCP</text>
<text x="153.9" y="63.2">[3]</text>
<text x="153.9" y="64.4">[3]</text>
<text x="159.8" y="63.9">RDN0</text>
<text x="159.8" y="65.2">RDP0</text>
<text x="21.7" y="66.4">GPIO_CAMERA_RESET</text>
<text x="23.6" y="67.7">CAMERA_MAIN_ID</text>
<text x="37" y="66.9">[3]</text>
<text x="45.7" y="70.4">C511</text>
<text x="45.7" y="71.5">27pF</text>
<text x="49.3" y="66.9">R549</text>
<text x="57.8" y="66.8">10K</text>
<text x="100.8" y="66.9">14</text>
<text x="100.8" y="68.2">15</text>
<text x="103.7" y="71.6" transform="rotate(-90 103.7 71.6)">31</text>
<text x="106.2" y="71.6" transform="rotate(-90 106.2 71.6)">32</text>
<text x="108.4" y="66.9">17</text>
<text x="108.4" y="68.2">16</text>
<text x="154.6" y="66.4">E507</text>
<text x="157.2" y="66.9">1</text>
<text x="157.2" y="68.2">2</text>
<text x="163" y="66.9">4</text>
<text x="163" y="68.2">3</text>
<text x="167.6" y="66.9">[3]</text>
<text x="167.6" y="68.2">[3]</text>
<text x="173.4" y="67.7">RDN2</text>
<text x="173.4" y="68.9">RDP2</text>
<text x="97.5" y="73.4">CON-30P_24_5806_030_112_829_RECEPTACLE</text>
<text x="126.4" y="82.8">5.6pF/NC</text>
<text x="131.5" y="78.2">C513</text>
<text x="135" y="82.1">5.6pF/NC</text>
<text x="135.2" y="78.1">C514</text>
<text x="13.5" y="113.7">VCAM_IO_PMU</text>
<text x="18.3" y="112.4">VCAMD_PMU</text>
<text x="24.1" y="113.7">VRF18_1_PMU</text>
<text x="35.2" y="113.7">VCAM_AF_PMU</text>
<text x="49.1" y="113.7">AVDD_SUB</text>
<text x="22.5" y="119.7" transform="rotate(-90 22.5 119.7)">R461</text>
<text x="27.4" y="119.7" transform="rotate(-90 27.4 119.7)">R462</text>
<text x="49.4" y="120.6">R502</text>
<text x="22.6" y="127.8" transform="rotate(-90 22.6 127.8)">0R/NC</text>
<text x="27.6" y="126.8" transform="rotate(-90 27.6 126.8)">0R</text>
<text x="50.6" y="127.9">0R</text>
<text x="187.6" y="127.3">VBAT</text>
<text x="211.9" y="130.4">L500</text>
<text x="11.5" y="135.4">C500</text>
<text x="22.1" y="135.4">C501</text>
<text x="33.2" y="135.4">C503</text>
<text x="44.4" y="135.4">C504</text>
<text x="48.9" y="135.4">C505</text>
<text x="195.7" y="136.7">C515</text>
<text x="195.7" y="137.8">10uF</text>
<text x="212.2" y="133.8">1uH</text>
<text x="217.8" y="136.5" transform="rotate(-90 217.8 136.5)">B1</text>
<text x="12.3" y="139.8">1uF</text>
<text x="22.8" y="139.8">1uF</text>
<text x="32.1" y="139.8">1uF/NC</text>
<text x="44.4" y="139.8">4.7uF</text>
<text x="48.9" y="139.8">10nF</text>
<text x="88.2" y="143.3" transform="rotate(-90 88.2 143.3)">33</text>
<text x="90.7" y="143.3" transform="rotate(-90 90.7 143.3)">34</text>
<text x="205.8" y="143" transform="rotate(-90 205.8 143)">D502</text>
<text x="211.1" y="143.2">C2</text>
<text x="211.1" y="139.4">A2</text>
<text x="213.5" y="140.1">VIN</text>
<text x="213.5" y="143.8">LED3</text>
<text x="218.4" y="138.8" transform="rotate(-90 218.4 138.8)">LX</text>
<text x="219.9" y="140.1">VOUT</text>
<text x="223.8" y="139.4">C1</text>
<text x="225.6" y="139.2">C516</text>
<text x="231.3" y="139.3">10uF</text>
<text x="67.9" y="145">R503</text>
<text x="67.9" y="147.5">R504</text>
<text x="76" y="145.2">0R</text>
<text x="76.2" y="147.6">0R</text>
<text x="85.9" y="145">1</text>
<text x="85.9" y="146.3">2</text>
<text x="85.9" y="147.5">3</text>
<text x="85.9" y="148.8">4</text>
<text x="85.9" y="150">5</text>
<text x="92.9" y="150">26</text>
<text x="92.9" y="148.8">27</text>
<text x="92.9" y="147.5">28</text>
<text x="92.9" y="146.3">29</text>
<text x="92.9" y="145">30</text>
<text x="116.8" y="147.5">1</text>
<text x="116.8" y="146.3">2</text>
<text x="122.6" y="147.5">4</text>
<text x="122.6" y="146.3">3</text>
<text x="126.7" y="146.3">[3]</text>
<text x="126.7" y="147.5">[3]</text>
<text x="131.8" y="150">1</text>
<text x="132.5" y="146.9">RDN3_A</text>
<text x="132.5" y="148.1">RDP3_A</text>
<text x="135.4" y="148.6">E503</text>
<text x="137.6" y="150">4</text>
<text x="186.1" y="146.4">SDA2</text>
<text x="186.3" y="147.6">SCL2</text>
<text x="192.8" y="145.6">[3,8,10]</text>
<text x="192.8" y="146.9">[3,8,10]</text>
<text x="194.5" y="149.3">[3]</text>
<text x="211.1" y="146.9">B3</text>
<text x="211.1" y="149.4">C3</text>
<text x="211.1" y="145.6">A3</text>
<text x="213.5" y="146.3">SDA</text>
<text x="213.5" y="147.5">SCL</text>
<text x="216.8" y="144.3">U500</text>
<text x="220.1" y="148.8">LED2</text>
<text x="220.1" y="146.3">LED1</text>
<text x="223.8" y="148.1">D1</text>
<text x="223.8" y="145.6">D3</text>
<text x="14.5" y="154.5">SDA3</text>
<text x="14.7" y="155.7">SCL3</text>
<text x="22.5" y="153.7">[3]</text>
<text x="22.5" y="155">[3]</text>
<text x="85.9" y="151.2">6</text>
<text x="85.9" y="152.5">7</text>
<text x="85.9" y="153.7">8</text>
<text x="85.9" y="154.9">9</text>
<text x="88.6" y="151.5">J500</text>
<text x="92.9" y="154.9">22</text>
<text x="92.9" y="153.7">23</text>
<text x="92.9" y="152.5">24</text>
<text x="92.9" y="151.2">25</text>
<text x="118.8" y="150">E500</text>
<text x="119" y="153.7">1</text>
<text x="119" y="154.9">2</text>
<text x="124.8" y="153.7">4</text>
<text x="124.8" y="154.9">3</text>
<text x="128.5" y="153.7">[3]</text>
<text x="128.5" y="155">[3]</text>
<text x="131.8" y="151.2">2</text>
<text x="134.4" y="154.5">RCN_A</text>
<text x="134.4" y="155.7">RCP_A</text>
<text x="137.6" y="151.2">3</text>
<text x="142.2" y="150">[3]</text>
<text x="142.2" y="151.2">[3]</text>
<text x="148" y="150.6">RDN1_A</text>
<text x="148" y="151.8">RDP1_A</text>
<text x="183.1" y="151.4">STROBE_EN</text>
<text x="183.7" y="150.1">TORCH_EN</text>
<text x="187.8" y="152.6">TX</text>
<text x="194.5" y="150.6">[3]</text>
<text x="194.5" y="151.7">[3]</text>
<text x="211" y="151.8">D2</text>
<text x="211.1" y="150.6">B2</text>
<text x="213.5" y="151.2">STROBE</text>
<text x="213.5" y="150">TORCH</text>
<text x="213.5" y="152.5">TX</text>
<text x="218.4" y="154.2" transform="rotate(-90 218.4 154.2)">GND</text>
<text x="223.5" y="151.2">D500</text>
<text x="232.7" y="150.7">D501</text>
<text x="8.7" y="161.9">CAMERA_SUB_ID</text>
<text x="11.7" y="156.9">CAM_PDN1</text>
<text x="11.9" y="160.7">CAM_RST1</text>
<text x="12.3" y="158.2">CMMCLK1</text>
<text x="21.5" y="156.2">[3]</text>
<text x="21.5" y="161.1">[3]</text>
<text x="21.5" y="159.9">[3]</text>
<text x="22.5" y="157.4">[3]</text>
<text x="33.7" y="161.2">R500</text>
<text x="34.1" y="157.6">R501</text>
<text x="42.3" y="161">10K</text>
<text x="43.3" y="157.3">0R</text>
<text x="85.3" y="156.2">10</text>
<text x="85.3" y="157.4">11</text>
<text x="85.3" y="158.7">12</text>
<text x="85.3" y="159.9">13</text>
<text x="85.3" y="161.2">14</text>
<text x="92.9" y="161.2">17</text>
<text x="92.9" y="159.9">18</text>
<text x="92.9" y="158.7">19</text>
<text x="92.9" y="157.4">20</text>
<text x="92.9" y="156.2">21</text>
<text x="120.9" y="157.4">E501</text>
<text x="124.3" y="157.4">1</text>
<text x="124.3" y="158.7">2</text>
<text x="126.3" y="161.2">E502</text>
<text x="130.2" y="157.4">4</text>
<text x="130.2" y="158.7">3</text>
<text x="134.7" y="157.4">[3]</text>
<text x="134.7" y="158.7">[3]</text>
<text x="135.4" y="160.7">E504</text>
<text x="138" y="161.2">1</text>
<text x="140.6" y="158.2">RDN0_A</text>
<text x="140.6" y="159.4">RDP0_A</text>
<text x="143.8" y="161.2">4</text>
<text x="148.4" y="161.1">[3]</text>
<text x="154.2" y="161.9">RDN2_A</text>
<text x="204.1" y="158.4" transform="rotate(-90 204.1 158.4)">10K R507</text>
<text x="207.9" y="158.4" transform="rotate(-90 207.9 158.4)">10K R508</text>
<text x="211.6" y="158.4" transform="rotate(-90 211.6 158.4)">10K R509</text>
<text x="217.8" y="156.6" transform="rotate(-90 217.8 156.6)">A1</text>
<text x="30.2" y="164.6">C502</text>
<text x="30.2" y="165.8">27pF</text>
<text x="82" y="167.6">CON-30P_24_5806_030_112_829_RECEPTACLE</text>
<text x="85.3" y="162.4">15</text>
<text x="88.2" y="165.9" transform="rotate(-90 88.2 165.9)">31</text>
<text x="90.7" y="165.9" transform="rotate(-90 90.7 165.9)">32</text>
<text x="92.9" y="162.4">16</text>
<text x="138" y="162.4">2</text>
<text x="143.8" y="162.4">3</text>
<text x="148.4" y="162.4">[3]</text>
<text x="154.2" y="163.1">RDP2_A</text>
<text x="219.8" y="162.8">IC-FLASH-LEDDRIVER-KTD2683BEUD-KTD</text>
<text x="62.4" y="171.9">VCAMA_PMU</text>
<text x="112.3" y="172.4">C506</text>
<text x="116" y="172.3">C507</text>
<text x="65.3" y="178" transform="rotate(-90 65.3 178)">R460</text>
<text x="107.2" y="177">5.6pF/NC</text>
<text x="115.8" y="176.4">5.6pF/NC</text>
<text x="34.5" y="185.2">[5,6,7,8]</text>
<text x="42" y="181.4">IC-LDO-2.5V-5.5V-SGM2031-SGMICRO</text>
<text x="50.7" y="180.5">U452</text>
<text x="22.8" y="189.3">EXT_LDO_EN</text>
<text x="26.8" y="186.8">VBAT</text>
<text x="35.9" y="186.5">[9,10]</text>
<text x="35.9" y="188.7">[2]</text>
<text x="40.1" y="191.8">C466</text>
<text x="45.5" y="189.1">3</text>
<text x="45.5" y="186.6">4</text>
<text x="47.3" y="189.7">EN</text>
<text x="47.3" y="187.2">IN</text>
<text x="52.3" y="191.4" transform="rotate(-90 52.3 191.4)">GND</text>
<text x="54.8" y="191.4" transform="rotate(-90 54.8 191.4)">GND</text>
<text x="56.9" y="187.2">OUT</text>
<text x="60.1" y="186.6">1</text>
<text x="63" y="191.2">C468</text>
<text x="65.4" y="186" transform="rotate(-90 65.4 186)">0R/NC</text>
<text x="70" y="186.5">[9]</text>
<text x="76.2" y="186.8">AVDD_SUB</text>
<text x="108.9" y="190.3">COMPANY:</text>
<text x="35.1" y="196.1" transform="rotate(-90 35.1 196.1)">R457</text>
<text x="38.4" y="197.1" transform="rotate(-90 38.4 197.1)">100K/NC</text>
<text x="40.8" y="196.3">1uF</text>
<text x="51.7" y="193.2" transform="rotate(-90 51.7 193.2)">5</text>
<text x="54.1" y="193.2" transform="rotate(-90 54.1 193.2)">2</text>
<text x="63.8" y="195.6">1uF</text>
</g>
<g font-size=".8">
<text x="97.8" y="51">AGND</text>
<text x="97.8" y="52.3">AVDD_2.7</text>
<text x="97.8" y="53.5">AGND</text>
<text x="97.8" y="54.8">VANM_VIB_2.8V</text>
<text x="97.8" y="56">DVDD_1V</text>
<text x="97.8" y="57.2">DOVDD_1.8</text>
<text x="97.8" y="58.5">CAM_VIB_EN</text>
<text x="97.8" y="62.2">CMPDN</text>
<text x="97.8" y="63.5">CMCLK</text>
<text x="97.8" y="65.9">CAM_RST</text>
<text x="97.9" y="64.5">GND</text>
<text x="97.8" y="67.2">CAM_ID</text>
<text x="97.8" y="68.4">GND</text>
<text x="82.3" y="145.3">AGND</text>
<text x="82.3" y="146.5">AVDD_2.7</text>
<text x="82.3" y="147.8">AGND</text>
<text x="82.3" y="149">VANM_VIB_2.8V</text>
<text x="82.3" y="150.2">DVDD_1V</text>
<text x="82.3" y="151.5">DOVDD_1.8</text>
<text x="82.3" y="152.7">CAM_VIB_EN</text>
<text x="82.3" y="156.4">CMPDN</text>
<text x="82.3" y="157.7">CMCLK</text>
<text x="82.3" y="160.2">CAM_RST</text>
<text x="82.3" y="161.4">CAM_ID</text>
<text x="82.4" y="158.8">GND</text>
<text x="82.3" y="162.6">GND</text>
</g>
</svg>
